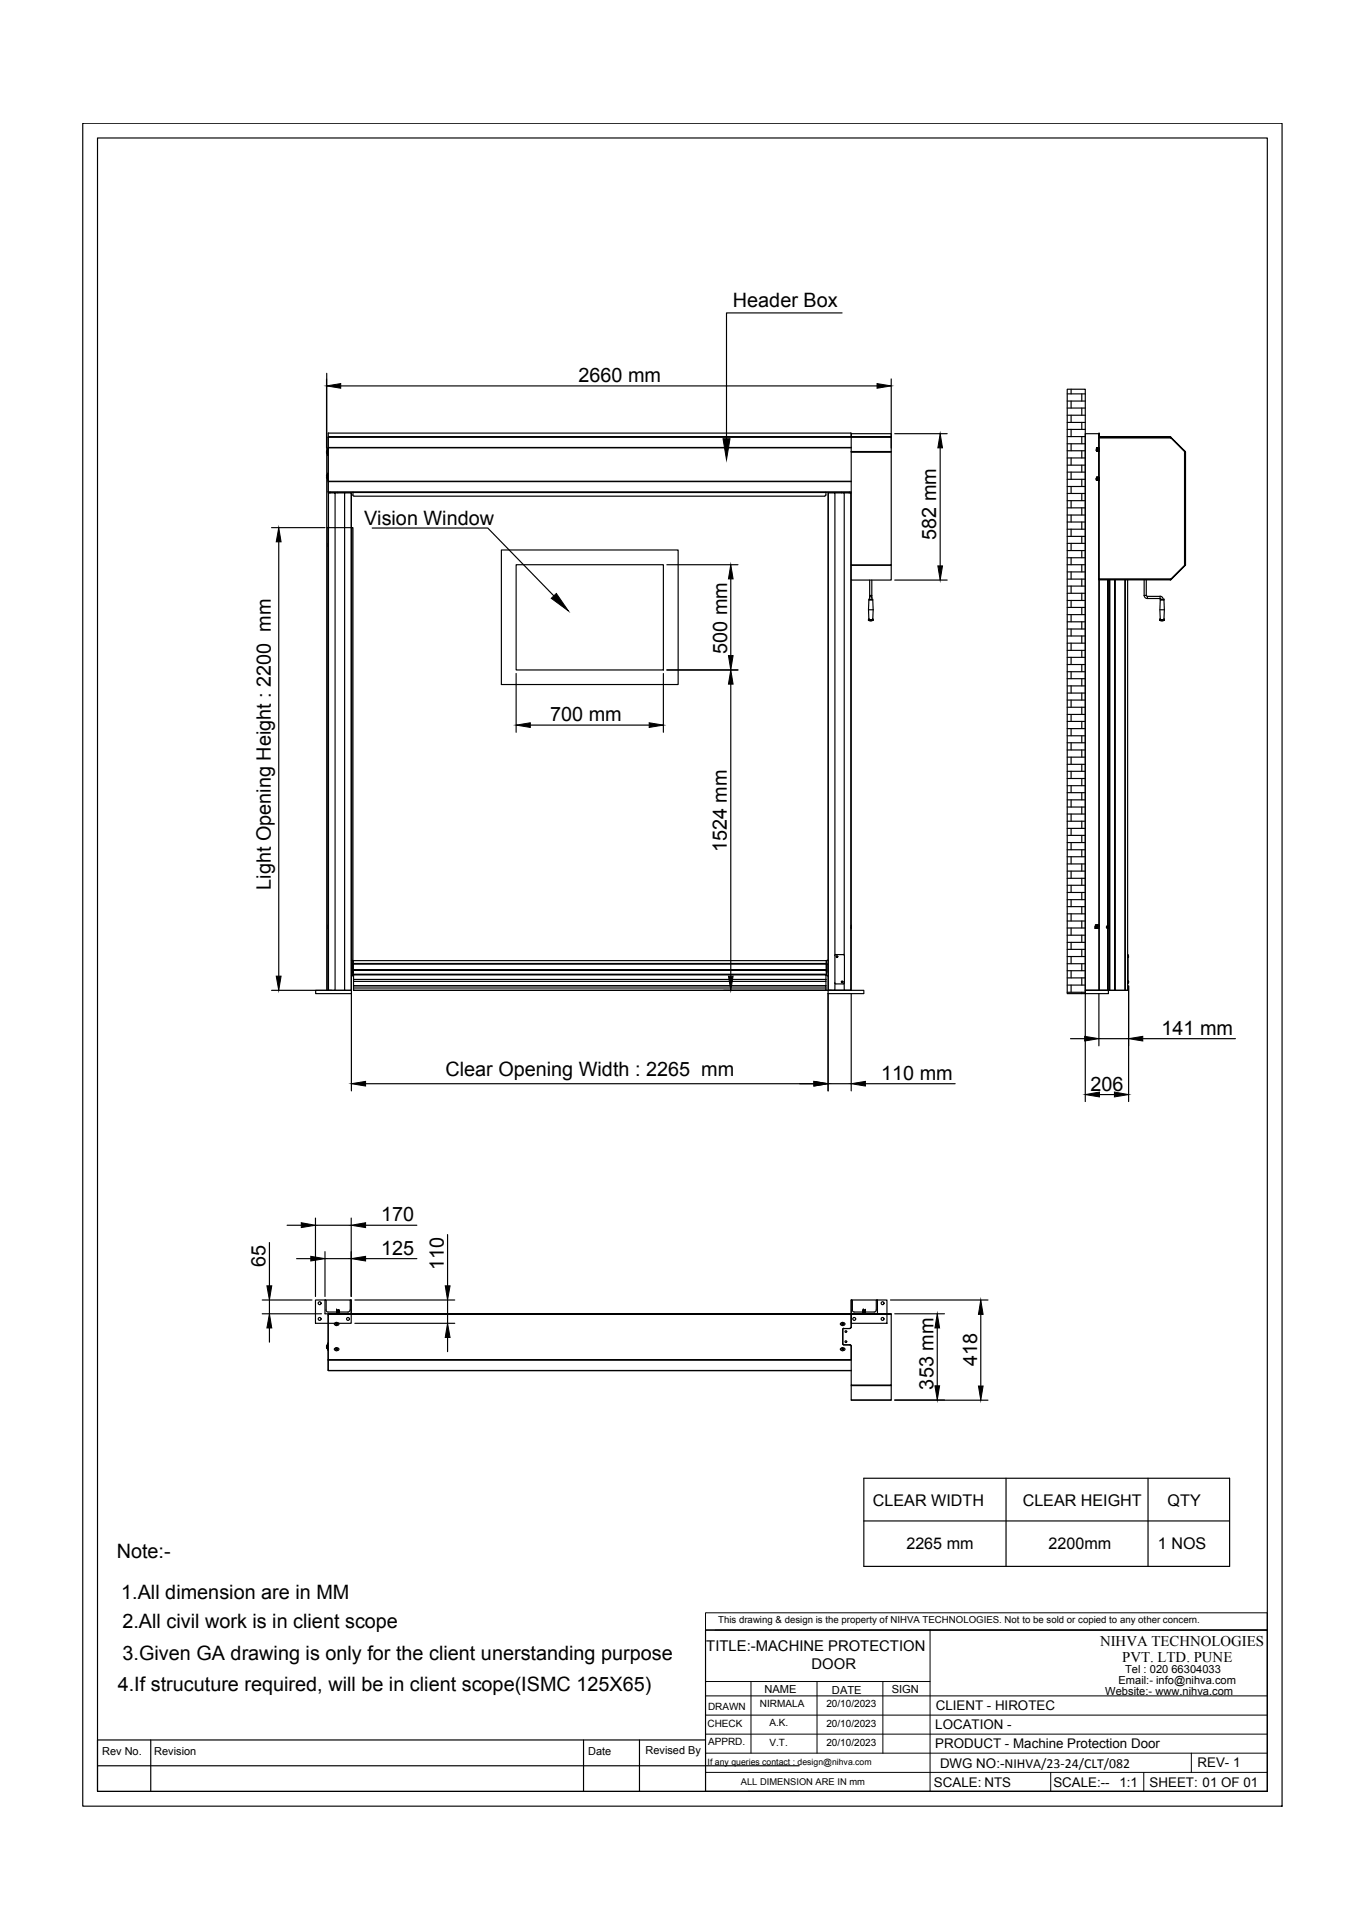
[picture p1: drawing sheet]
<svg xmlns="http://www.w3.org/2000/svg" width="297mm" height="420mm" viewBox="0 0 297 420" stroke-linecap="round" stroke-linejoin="round" font-family="sans-serif">
<!-- layer: 0 -->
<g fill="none" stroke="#000" stroke-width=".25">
<path d="M18 26.9h261.4v366.9h-261.4zM21.3 30.1h254.9v360.5h-254.9zM183.5 68.2h-25.2v27.5M71.2 82.6v15M71.2 81.4v33.6M71.4 98.2a.54 .54 0 0 0 0 .8M71.4 99.1h.1M71.4 98.2h.1M71.4 97.9v1.4M71.4 98.2v.9M71.5 99.3h.1M71.5 97.9h.1"/>
<path d="M71.5 97.9v1.4M71.5 97.7v7.1M71.5 97.7h.1M71.5 97.6v7.3h114M71.5 95.3l114-.1-114 .1v.1M71.5 95.4v2.2M71.5 94.5v.7M71.5 97.6h114M71.6 94.4l-.1 .1M71.6 94.4h113.8M74.3 84.1h116.8M185.4 94.4l.1 .1"/>
<path d="M185.5 97.6h-114M185.5 98.5h8.7v.1h-8.7zM185.5 98.6v24.6h8.7v-24.6M185.5 98.5v-3.2h8.7v3.2M185.5 94.5v.7M194.2 95.3h-122.7v2.4M194.2 95.2v-.6h-8.7v.6l8.7 .1M194.2 82.6v15.1M195 94.6h11.4M204.9 97.6v25.8M232.6 84.9h3.9v131.7h-3.9zM232.6 85.9h3.9"/>
<path d="M232.6 87.4h3.9M232.6 89h3.9M232.6 90.5h3.9M232.6 92.1h3.9M232.6 93.6h3.9M232.6 95.2h3.9M232.6 96.8h3.9M232.6 98.3h3.9M232.6 99.9h3.9M233.4 84.9v1M233.4 87.4v1.6M233.4 90.5v1.6"/>
<path d="M233.4 93.6v1.6M233.4 96.8v1.5M233.4 99.9v1.5M235.8 85.9v1.5M235.8 89v1.5M235.8 92.1v1.5M235.8 95.2v1.6M235.8 98.3v1.6M238.9 98.3h.1M239 98.3h.1M239 97.9h.1M239 98.3v-.4v.4"/>
<path d="M239 97.9v.4M239 97.9l-.1 .4M239 97.9h.5M239.1 98.3h.1M239.1 97.9h.1M239.1 97.9v.4M239.1 97.9l-.1 .4M239.2 97.9h.1M239.2 98.3h.1M239.2 97.9l-.1 .4M239.2 97.9v.4M239.3 98.3h.1"/>
<path d="M239.3 97.9l-.1 .4M239.3 98.3h-.1M239.3 97.9h.1M239.3 97.9v.4M239.4 97.9h.1M239.4 98.3h.1M239.4 97.9l-.1 .4M239.4 97.9v.4M239.5 95.3h15.6l3.2 3.2v24.7l-3.2 3.2h-15.6zM239.5 98.3h.1M239.5 97.9h.1M239.5 95.3l.1 120.6"/>
<path d="M239.5 94.6h.1M239.5 94.5h.1M239.5 95.5v30.7h15.6v.2l3.2-3.2h-.2v-24.7h.2l-3.2-3.2v.2M239.5 94.6l.1 .6zM239.5 97.9l-.1 .4M239.5 97.9v.4M239.5 94.6h-3v121.3h9.2v-7.5M239.5 97.9h-.1M239.5 98.3h-.1M239.5 95.2l.1 .1M239.6 95.2h.1M239.6 95.3h-.1v.2h15.6"/>
<path d="M239.6 95.3h15.5zM255 95.3h.1M255 95.2l.1 .1M255.1 95.4l3.2 3.1zM255.1 95.3v.2M258.3 98.5h-.2M258.3 98.6l.1 24.6zM258.3 98.5l.1 .1M59.2 115h11.6M60.7 118.1v94.7M71.2 103.9v.4l.2 .1M71.2 103.8h.1"/>
<path d="M71.3 103.8h.1M71.4 103.5l-.2 .2M71.4 104.4h.1M71.4 103.5h.1M71.4 103.3v1.3M71.4 103.5v.9M71.5 103.3h.1M71.5 104.6h.1M71.5 103.3v1.4M71.5 115v100.9M71.5 104.8v2.5h114h-114M71.5 105v2.2"/>
<path d="M71.5 107.2v.1M71.5 118.7h.1M71.5 119.2h.1M71.5 104.9l114 .1M71.5 118.7v.5M71.5 107.3v.2M71.6 107.5h1.4v108.4h-1.4zM71.6 107.5v108.4M71.6 115h.1M71.9 107.3l-.1 .2M72 107.3v.2M73 107.5h2.1"/>
<path d="M73.6 107.3v.2M75.1 107.5h1.4v108.4h-1.4zM76.5 107.5v108.4M76.7 115v97.8h-.1M76.9 107.9l.2 .2M76.9 107.3h103.1M76.9 107.4v.5M77.1 108.2h102.6M81.1 115.1h25.2l14.4 14.8M109.3 119.9h38.5v29.4h-38.5zM180 107.9l-.3 .2M180 107.4v.5"/>
<path d="M180.5 107.5h1.4v108.4h-1.4zM180.5 107.5v108.4M181.9 107.5h2.1v100.8M183.4 107.3v.2M184 107.5h1.4v108.4h-1.4v-1.5M185 107.3v.2M185.1 107.3l.2 .2M185.4 107.5h.1M232.6 101.4h3.9M232.6 102.9h3.9M232.6 104.5h3.9M232.6 106.1h3.9"/>
<path d="M232.6 107.6h3.9M232.6 109.2h3.9M232.6 110.7h3.9M232.6 112.3h3.9M232.6 113.8h3.9M232.6 115.4h3.9M232.6 117h3.9M232.6 118.5h3.9M233.4 102.9v1.6M233.4 106.1v1.5M233.4 109.2v1.5M233.4 112.3v1.5"/>
<path d="M233.4 115.4v1.6M233.4 118.5v1.5M235.8 101.4v1.5M235.8 104.5v1.6M235.8 107.6v1.6M235.8 110.7v1.6M235.8 113.8v1.6M235.8 117v1.5M238.9 104.3v.3M238.9 104.3l.1 .4M239 104.7h.1M239 104.3h.1"/>
<path d="M239 104.3l-.1 .3M239 104.3v.4M239 104.3v.3M239.1 104.7h.1M239.1 104.3h.1M239.1 104.3v.4M239.1 104.3l-.1 .4M239.1 104.7h.3M239.2 104.3h.1M239.2 104.7h.1M239.2 104.3l-.1 .4M239.2 104.3v.4"/>
<path d="M239.3 104.7h.1M239.3 104.3l-.1 .4M239.3 104.3h-.1M239.3 104.3h.1M239.3 104.3v.4M239.4 104.3h.1M239.4 104.7h.1M239.4 104.3l-.1 .4M239.4 104.3v.4M239.4 104.3h-.5M239.5 104.7h.1M239.5 104.3h.1"/>
<path d="M239.5 104.3v.4M239.5 104.3l-.1 .4M239.5 104.4v.3M112.5 123.1h32.1v23h-32.1zM145.3 123.1h15.5M159.3 126.2v16.7M185.5 126.5l-.1 89.4M185.5 123.2h8.7M185.5 123.3v3.2h8.7v-3.2M189.2 135.2h.1M189.3 135.2h1zM189.3 133h1"/>
<path d="M189.3 135.2h.1M189.3 135.1h.9M189.4 130.8v4.3M189.4 130.8h.8l.1 2.2M189.4 130.8h.1M189.4 135.1h.1M189.4 130.8h.8M189.5 126.5v4.3M189.5 130.7h.5M189.5 129.8h.5M189.5 130.2l.3-.2 .2 .2M190 126.5v4.3"/>
<path d="M190.2 130.8h.1M190.2 135.1h.1M190.2 135.2h.1M190.2 135.2a.69 .69 0 0 1-.9 0M190.3 133l-.1 2.1h-.8M195 126.5h11.4M232.6 123.1h3.9M232.6 120h3.9M232.6 121.6h3.9M232.6 124.7h3.9M232.6 126.3h3.9M232.6 127.8h3.9"/>
<path d="M232.6 129.4h3.9M232.6 130.9h3.9M232.6 132.4h3.9M232.6 134h3.9M232.6 135.6h3.9M232.6 137.1h3.9M232.6 138.7h3.9M233.4 121.6v1.5M233.4 124.7v1.6M233.4 127.8v1.6M233.4 130.9v1.5M233.4 134v1.6"/>
<path d="M233.4 137.1v1.6M235.8 120v1.6M235.8 123.1v1.6M235.8 126.3v1.5M235.8 129.4v1.5M235.8 132.4v1.6M235.8 135.6v1.5M235.8 138.7v1.5M239.5 126.2v.2h15.6v-.2M239.6 126.4v89.5M241.4 126.4v75.5M241.7 126.4v89.5"/>
<path d="M241.8 126.4l.1 89.5M241.9 126.4v89.5M243 126.4v89.5h2.2v-89.5M245.2 126.4v89.5M245.7 126.4l.1 82-.1-.3M249.3 129.8a.7 .7 0 0 0 .7 .7M249.3 126.4v3.4h.5v-3.4M249.8 129.8l.2 .2M250.1 130h2.7v.5h-2.7zM252.7 135.2h1M252.7 135.2h.1M252.7 135.2a.7 .7 0 0 0 1 0"/>
<path d="M252.8 135.2h.1M252.8 135.1h.9M252.8 133h.9M252.8 130a.7 .7 0 0 1 .7 .7M252.8 130.5l.2 .2M252.9 130.8v4.3M252.9 130.8h.1M252.9 135.1h.1M252.9 130.8h.8M252.9 135.1h.8M253 130.7v.1M253 130.7h.5"/>
<path d="M253.5 130.7v.1M253.7 130.8h.1M253.7 135.1h.1M253.7 130.8v2.2M253.7 135.2h.1M253.7 133v2.1M255.1 126.4l3.2-3.1zM258.1 123.2h.2M258.3 123.2v.1M258.3 123.2h.1M258.4 123.2l-.1 .1M112.5 146.8v12.9"/>
<path d="M115.6 158.1h25.9M144.6 146.8v12.9M145.3 146.1h15.5M159.3 149.2v63.6M232.6 140.2h3.9M232.6 141.8h3.9M232.6 143.3h3.9M232.6 144.9h3.9M232.6 146.5h3.9M232.6 148h3.9M232.6 149.5h3.9M232.6 151.1h3.9"/>
<path d="M232.6 152.6h3.9M232.6 154.2h3.9M232.6 155.8h3.9M232.6 157.3h3.9M232.6 158.9h3.9M233.4 140.2v1.6M233.4 143.3v1.6M233.4 146.5v1.5M233.4 149.5v1.6M233.4 152.6v1.6M233.4 155.8v1.5M233.4 158.9v1.5"/>
<path d="M235.8 141.8v1.5M235.8 144.9v1.6M235.8 148v1.5M235.8 151.1v1.5M235.8 154.2v1.6M235.8 157.3v1.6M232.6 160.4h3.9M232.6 162h3.9M232.6 163.5h3.9M232.6 165.1h3.9M232.6 166.7h3.9M232.6 168.2h3.9"/>
<path d="M232.6 169.7h3.9M232.6 171.3h3.9M232.6 172.8h3.9M232.6 174.4h3.9M232.6 176h3.9M232.6 177.5h3.9M232.6 179.1h3.9M233.4 162v1.5M233.4 165.1v1.6M233.4 168.2v1.5M233.4 171.3v1.5M233.4 174.4v1.6"/>
<path d="M233.4 177.5v1.6M235.8 160.4v1.6M235.8 163.5v1.6M235.8 166.7v1.5M235.8 169.7v1.6M235.8 172.8v1.6M235.8 176v1.5M235.8 179.1v1.5M232.6 180.6h3.9M232.6 182.1h3.9M232.6 183.7h3.9M232.6 185.3h3.9"/>
<path d="M232.6 186.8h3.9M232.6 188.4h3.9M232.6 189.9h3.9M232.6 191.5h3.9M232.6 193h3.9M232.6 194.6h3.9M232.6 196.2h3.9M232.6 197.7h3.9M232.6 199.2h3.9M233.4 180.6v1.5M233.4 183.7v1.6M233.4 186.8v1.6"/>
<path d="M233.4 189.9v1.6M233.4 193v1.6M233.4 196.2v1.5M233.4 199.2v1.6M235.8 182.1v1.6M235.8 185.3v1.5M235.8 188.4v1.5M235.8 191.5v1.5M235.8 194.6v1.6M235.8 197.7v1.5M59.2 215.9h13.1M68.8 215.9h7.8v.7h-7.8z"/>
<path d="M71.5 201.9h.1M71.5 202.4h.1M71.5 201.9v.5M73 215.9h2.1M76.6 209.4h.3v.8M76.6 216.7v21.2M76.9 212.5l-.2 .3M76.9 212.5v-97.5h-5.7v100.9M76.9 212v.5M77 211.5h103.1h-103.1M77 212.5h103.1zM77 210.2h103.1v1.2h-103.1z"/>
<path d="M77 210.2h103.1M77 210.1h103.1zM77 210.1v-.6h103.1v.6M77 210.2h-.2v1.8h.2M77 211.5h103.1v1M77 210.2v2.3M77 212.5h103v1.1h-103zM77 212.5h103M77 213.6v.4h103v-.4M77 214v.9h103v-.9M77 215.4v-.4h103v.4M77 215.4v.5h103v-.5"/>
<path d="M77 215.9h.1M77 215.4h103M77 215.9h108.5M77 212.5h.1M77 214.9v.1M180 215.9h.1M180 212.5h.1M180 214.9v.1M180.1 210.1h.1M180.1 210.2h.2v1.8h-.2zM180.1 212.5l.2 .3M180.1 209.6v.6"/>
<path d="M180.1 212v.5M180.3 212.8h.2M180.5 209.4l-.4 .2M180.5 215.9h7.8v.7h-7.8zM180.5 216.7v21.2M181.9 214.3l.2 .2h1.7l.2-.2M181.9 208.3l.2-.2h1.7l.2 .2M182.4 208.5l.1 .1zM183.5 214.1l.1-.1zM184 208.4v5.9M185.5 202.4h.1M185.5 201.9h.1"/>
<path d="M185.5 201.9v.5M185.5 216.7v21.2M232.6 200.8h3.9M232.6 202.3h3.9M232.6 203.9h3.9M232.6 205.5h3.9M232.6 207h3.9M232.6 208.6h3.9M232.6 210.1h3.9M232.6 211.7h3.9M232.6 213.2h3.9M232.6 214.8h3.9"/>
<path d="M232.6 216.4h3.9M233.4 202.3v1.6M233.4 205.5v1.5M233.4 208.6v1.5M233.4 211.7v1.5M233.4 214.8v1.6M235.8 200.8v1.5M235.8 203.9v1.6M235.8 207v1.6M235.8 210.1v1.6M235.8 213.2v1.6M235.8 216.4v.2"/>
<path d="M236.5 215.9h5.1v.7h-5.1zM236.5 216.7v23.5M238.7 202.4h.1M238.7 202v.4M238.7 202.3v.1M238.7 201.9h.1M238.8 202.4h.1M238.8 202h.1M238.8 201.9h.1M238.9 202.4h.1M238.9 201.9h.1M238.9 202h.1"/>
<path d="M239 202.4h.1M239 201.9h.1M239 202h.1M239.1 202.4h.1M239.1 201.9h.1M239.1 202h.1M239.2 201.9h.1M239.2 202h.1M239.2 202.4h.1M239.3 202.4h.1M239.3 202h.1M239.3 201.9h.1"/>
<path d="M239.4 201.9h.1M239.4 202h.1M239.4 202.4h.1M239.5 201.9h.1M239.5 202h.1M239.5 216.7v11.3M241.3 202.2h.1M241.3 202.1h.1M241.4 215.9v-13.5v13.5h.3M241.4 202.4v13.5h-1.8M241.4 202v.3M241.4 201.9v-75.5v75.5"/>
<path d="M241.4 202.3h.1M241.4 202h.1M241.5 215.9h.1M241.5 202.1h.1M241.5 202.2h.1M241.7 215.9l.1-89.5v89.5M241.9 215.9h1.1v-89.5v89.5M243 215.9h.1M245.7 214.3h.1M245.8 214.3l-.1 .2M245.8 208.4v5.9M245.9 213.9v.4z"/>
<path d="M246 208.5l-.2-.1 .1 .4 .1-.1M246 215v25.2M79.7 236.3h97.7M180.5 236.3h5M188.6 236.3h19.6M233.3 226.5h3.1M239.5 226.5h6.5M239.6 238.7h3.3M249 226.5h20.2M58.7 270.9v9.5M62.6 267.2h3.1M64.6 274.4h3.1"/>
<path d="M68.7 265.6v17.1M68.7 267.2h7.8M70.8 272.9v9.8M70.8 274.4h5.7M76.5 265.6v17.1M79.7 274.4h11.1M79.7 267.2h11.1M97.5 269.2v11.2M57.2 286.5h12.9M57.2 283.4h10.8M58.7 283.4v3.1M58.7 289.5v3.1"/>
<path d="M68.7 283.4h7.8v5.1h-7.8zM71 285.6l.3 .4 .2 .1h4.3l.3-.1 .2-.4M71 283.6l-.2-.2v3.1h5.7v-3.1l-.2 .2M71.1 283.6v2.1M71.2 293.8l.2 .3M71.4 293.2l-.2 .2v.5M71.4 294.1h.1M71.4 293.2h.1M71.4 293v1.3M71.4 293.2v.9M71.5 294.3h.1M71.5 293h.1"/>
<path d="M71.5 293v1.3M71.5 296.4v2.4h114h-114M71.5 286.9v9.5M71.5 296.6v2.1M71.5 298.7v.1M71.5 286.6v9.8h114v-2.9M71.5 296.4v.2h114M71.5 286.6v.3M71.6 286.5h113.8zM71.6 286.5h.1M73.1 288.4l-.2 .3 .2 .2M73.1 293.9l-.2 .3 .2 .2"/>
<path d="M73.1 288.9h.1M73.1 288.4h.1M73.1 294.4h.1M73.1 293.9h.1M73.1 288.4a.46 .46 0 0 1 .7 .4l-.5 .2-.2-.1M73.1 293.9a.46 .46 0 0 1 .7 .4l-.5 .2-.2-.1M73.2 294.2h.1M73.4 286.5h.1M73.4 286.4h.1M73.4 286.3h.1M73.4 286.2h.1M73.4 286h.1"/>
<path d="M73.4 285.9h.1M73.4 285.8h.1M73.4 285.7h.1M73.4 286.3v.1M73.4 285.7v.1M73.4 286v.1M73.4 286.2v.1M73.4 286.4v.1M73.4 285.9h.4M73.4 285.9v.1M73.5 285.9h.3M73.8 285.7h.1"/>
<path d="M73.8 285.9h.1M73.8 286h.1M73.8 286.1h.1M73.8 286.2h.1M73.8 286.3h.1M73.8 286.4h.1M73.8 285.6l-.4 .1M73.8 286.5h.1M73.8 285.8v.1M73.8 285.9v.1M73.8 286.1v.1M73.8 286.3v.2"/>
<path d="M76.3 283.6v2.1M77.3 283.4h21.8M77.3 288.5h21.8M97.5 283.4v5.1M97.5 291.6v3.1M183.4 288.9l.2 .1 .2-.1M183.4 288.4l.2-.1 .2 .1M183.4 293.9l.2-.1 .2 .1M183.4 294.4l.2 .1 .2-.1M183.5 288.4l-.4 .3 .4 .2M183.5 293.9l-.4 .3 .4 .2M183.6 293l.3 .2"/>
<path d="M183.7 289.9v3.3h1.6l.2 .3-.3-.3M183.8 294.1v.2M183.9 288.4l.2 .3-.2 .2M183.9 293.9l.2 .3-.2 .2M183.9 289.6l-.3 .3M183.9 289.7h1.4M185.4 286.5h.1M185.5 289.4l-.3 .2M185.5 286.5h8.7h-122.7M185.5 283.4h7.8v5.1h-7.8zM185.7 285.6l.2 .4 .3 .1 4.5-.1 .3-.4v-2l.2-.2v3.1h-5.7M185.7 283.6l-.2-.2v3.1"/>
<path d="M185.8 283.6v2.1M188.1 286.4h.1M188.1 286.3h.1M188.1 286.2h.1M188.1 286h.1M188.1 285.9h.1M188.1 286.5h.1M188.1 285.8h.1M188.1 285.7h.1M188.1 286.1h.1M188.1 285.9h.2M188.1 285.7v.1"/>
<path d="M188.1 285.9v.6M188.2 285.7h.1M188.6 286.5h.1M188.6 285.9h.1M188.6 285.9h-.5M188.6 286.1h.1M188.6 286.2h.1M188.6 286.3h.1M188.6 286.4h.1M188.6 285.7h.1M188.6 286h.1M188.6 285.6l-.5 .1"/>
<path d="M188.6 285.9v.1M188.6 285.8v.1M188.6 286v.5M194.1 283.4h21.2M194.2 286.5l-8.7 .1v2.8M194.2 286.6v15.4h-8.7v-8.6M195 286.5h10.8M204.3 289.5v12.7M213.7 286.6v15.6M185.5 302v.1h8.7v-.1M185.5 302.1v3.2h8.7v-3.2M185.5 305.3h8.7"/>
<path d="M195 305.3h10.8M195 305.3h20.3M188.3 322.3h79.7v19.2h-79.7zM188.3 331.6h79.7M219.2 322.3v19.2M250.2 322.3v19.2M153.8 355.4h122.4v35.2h-122.4zM32.9 379.4v11.2M127.2 379.4v11.2M139.4 379.4v11.2M153.8 379.4h-132.5v11.2h152.9M21.3 385h152.9"/>
<path d="M163 390.6h113.2"/>
<circle cx="182.4" cy="208.6" r=".06"/>
<circle cx="182.4" cy="208.6" r=".19"/>
<circle cx="183.5" cy="214.1" r=".06"/>
<circle cx="183.5" cy="214.1" r=".19"/>
<circle cx="241.4" cy="202.1" r=".28"/>
<circle cx="69.7" cy="284.1" r=".32"/>
<circle cx="69.7" cy="287.6" r=".32"/>
<circle cx="73.3" cy="294.2" r=".15"/>
<circle cx="73.3" cy="288.7" r=".15"/>
<circle cx="75.8" cy="287.6" r=".32"/>
<circle cx="183.6" cy="294.2" r=".15"/>
<circle cx="183.6" cy="288.7" r=".15"/>
<circle cx="184.3" cy="290.3" r=".19"/>
<circle cx="184.3" cy="292.5" r=".19"/>
<circle cx="186.2" cy="287.6" r=".32"/>
<circle cx="192.3" cy="284.1" r=".32"/>
<circle cx="192.3" cy="287.6" r=".32"/>
</g>
<g fill="#000" stroke="#000" stroke-width=".22">
<path d="M71.2 84.1l3.1-.5v1.1zM157.6 95.7h1.5l-.8 4.5zM191.1 83.6l3.1 .5-3.1 .6zM204.9 94.6l.5 3h-1zM60.7 115l.6 3.1h-1.1zM120.1 130.5l1.1-1.1 2.7 3.8zM159.3 123.1l.5 3.1h-1zM204.4 123.4h1l-.5 3.1zM112.5 158.1l3.1-.5v1zM141.5 157.6l3.1 .5-3.1 .5zM158.8 142.9h1l-.5 3.2zM159.3 146.1l.5 3.1h-1z"/>
<path d="M60.2 212.8h1.1l-.6 3.1zM158.8 212.8h1l-.5 3.1zM76.6 236.3l3.1-.5v1zM177.4 235.8l3.1 .5-3.1 .5zM185.5 236.3l3.1-.5v1zM236.4 226l3.1 .5-3.1 .5zM236.5 238.7l3.1-.6v1.1zM242.9 238.1l3.1 .6-3.1 .5zM246 226.5l3-.5v1zM65.7 266.6l3 .6-3 .5zM67.7 273.9l3.1 .5-3.1 .5zM76.5 274.4l3.2-.5v1z"/>
<path d="M76.5 267.2l3.2-.6v1.1zM58.7 286.5l.5 3h-1zM58.2 280.4h1l-.5 3zM97.5 288.5l.6 3.1h-1.1zM97 280.4h1.1l-.6 3zM204.3 286.5l.5 3h-1zM213.7 283.4l.5 3.2h-1zM203.8 302.2h1l-.5 3.1zM213.2 302.2h1l-.5 3.1z"/>
</g>
<g fill="none" stroke="#000" stroke-width=".22">
<path d="M153.8 351.6h122.4v3.8h-122.4zM153.8 355.4v35.2M155.8 355.4h120.4M202.7 355.4v35.2M153.8 378.1h122.4M153.8 374h122.4M153.8 369.8h122.4M153.8 366.6h48.9M163.7 366.6v15.7M178.1 366.6v15.7M192.4 366.6v15.7M153.8 382.3h122.4"/>
<path d="M153.8 386.4h122.4M229 386.4v4.2M249.3 386.4v4.2M259.6 382.3v4.1"/>
</g>
<g font-size="4.3">
<text x="159.7" y="67">Header Box</text>
<text x="126.1" y="83.3">2660 mm</text>
<text x="79.3" y="114.4">Vision Window</text>
<text x="204" y="117.7" transform="rotate(-90 204 117.7)">582 mm</text>
<text x="158.5" y="142.6" transform="rotate(-90 158.5 142.6)">500 mm</text>
<text x="119.9" y="157.3">700 mm</text>
<text x="158.4" y="185.8" transform="rotate(-90 158.4 185.8)">1524 mm</text>
<text x="59.1" y="194" transform="rotate(-90 59.1 194)">Light Opening Height : 2200 mm</text>
<text x="253.1" y="225.7">141 mm</text>
<text x="97.1" y="234.6">Clear Opening Width : 2265 mm</text>
<text x="192" y="235.5">110 mm</text>
<text x="237.7" y="237.8">206</text>
<text x="83.1" y="266.3">170</text>
<text x="83.1" y="273.6">125</text>
<text x="57.9" y="276.3" transform="rotate(-90 57.9 276.3)">65</text>
<text x="96.7" y="277" transform="rotate(-90 96.7 277)">110</text>
<text x="212.9" y="297.9" transform="rotate(-90 212.9 297.9)">418</text>
<text x="203.5" y="303" transform="rotate(-90 203.5 303)">353 mm</text>
<text x="25.4" y="339.8">Note:-</text>
<text x="26.4" y="348.6">1.All dimension are in MM</text>
<text x="26.7" y="355">2.All civil work is in client scope</text>
<text x="26.7" y="361.9">3.Given GA drawing is only for the client unerstanding purpose</text>
<text x="25.7" y="368.8">4.If strucuture required, will be in client scope(ISMC 125X65)</text>
</g>
<g font-size="3.5">
<text x="190.2" y="328.4">CLEAR WIDTH</text>
<text x="222.9" y="328.4">CLEAR HEIGHT</text>
<text x="254.5" y="328.4">QTY</text>
<text x="197.5" y="337.7">2265 mm</text>
<text x="228.5" y="337.7">2200mm</text>
<text x="252.3" y="337.7">1 NOS</text>
</g>
<g font-size="3.2">
<text x="239.7" y="358.8">NIHVA TECHNOLOGIES</text>
<text x="153.9" y="360.1">TITLE:-MACHINE PROTECTION</text>
<text x="176.9" y="364">DOOR</text>
<text x="244.6" y="362.4">PVT. LTD. PUNE</text>
</g>
<g font-size="2.9">
<text x="203.8" y="377">LOCATION -</text>
<text x="203.9" y="372.9">CLIENT - HIROTEC</text>
<text x="203.8" y="381.2">PRODUCT - Machine Protection Door</text>
<text x="203.5" y="389.5">SCALE: NTS</text>
<text x="204.9" y="385.4">DWG NO:-NIHVA/23-24/CLT/082</text>
<text x="229.6" y="389.5">SCALE:--</text>
<text x="244" y="389.5">1:1</text>
<text x="250.5" y="389.5">SHEET: 01 OF 01</text>
<text x="261" y="385.3">REV- 1</text>
</g>
<g font-size="2.4">
<text x="245.2" y="364.9">Tel : 020 66304033</text>
<text x="166.6" y="369.2">NAME</text>
<text x="181.3" y="369.3">DATE</text>
<text x="194.4" y="369">SIGN</text>
<text x="240.9" y="369.5">Website:- www.nihva.com</text>
<text x="243.8" y="367.3">Email:- info@nihva.com</text>
<text x="22.3" y="382.7">Rev No.</text>
<text x="33.6" y="382.7">Revision</text>
<text x="128.2" y="382.7">Date</text>
<text x="140.7" y="382.5">Revised By</text>
</g>
<g font-size="2.2">
<text x="154.2" y="376.5">CHECK</text>
<text x="154.3" y="372.8">DRAWN</text>
<text x="165.6" y="372.3">NIRMALA</text>
<text x="167.7" y="376.4">A.K.</text>
<text x="180.1" y="372.3">20/10/2023</text>
<text x="180.1" y="376.5">20/10/2023</text>
<text x="154.3" y="380.6">APPRD.</text>
<text x="167.7" y="380.6">V.T.</text>
<text x="180.1" y="380.6">20/10/2023</text>
</g>
<text font-size="2.1" x="156.5" y="354">This drawing &amp; design is the property of NIHVA TECHNOLOGIES. Not to be sold or copied to any other concern.</text>
<text font-size="2" x="161.5" y="389.2">ALL DIMENSION ARE IN mm</text>
<text font-size="1.9" x="154.2" y="384.9">If any queries contact : design@nihva.com</text>
</svg>
